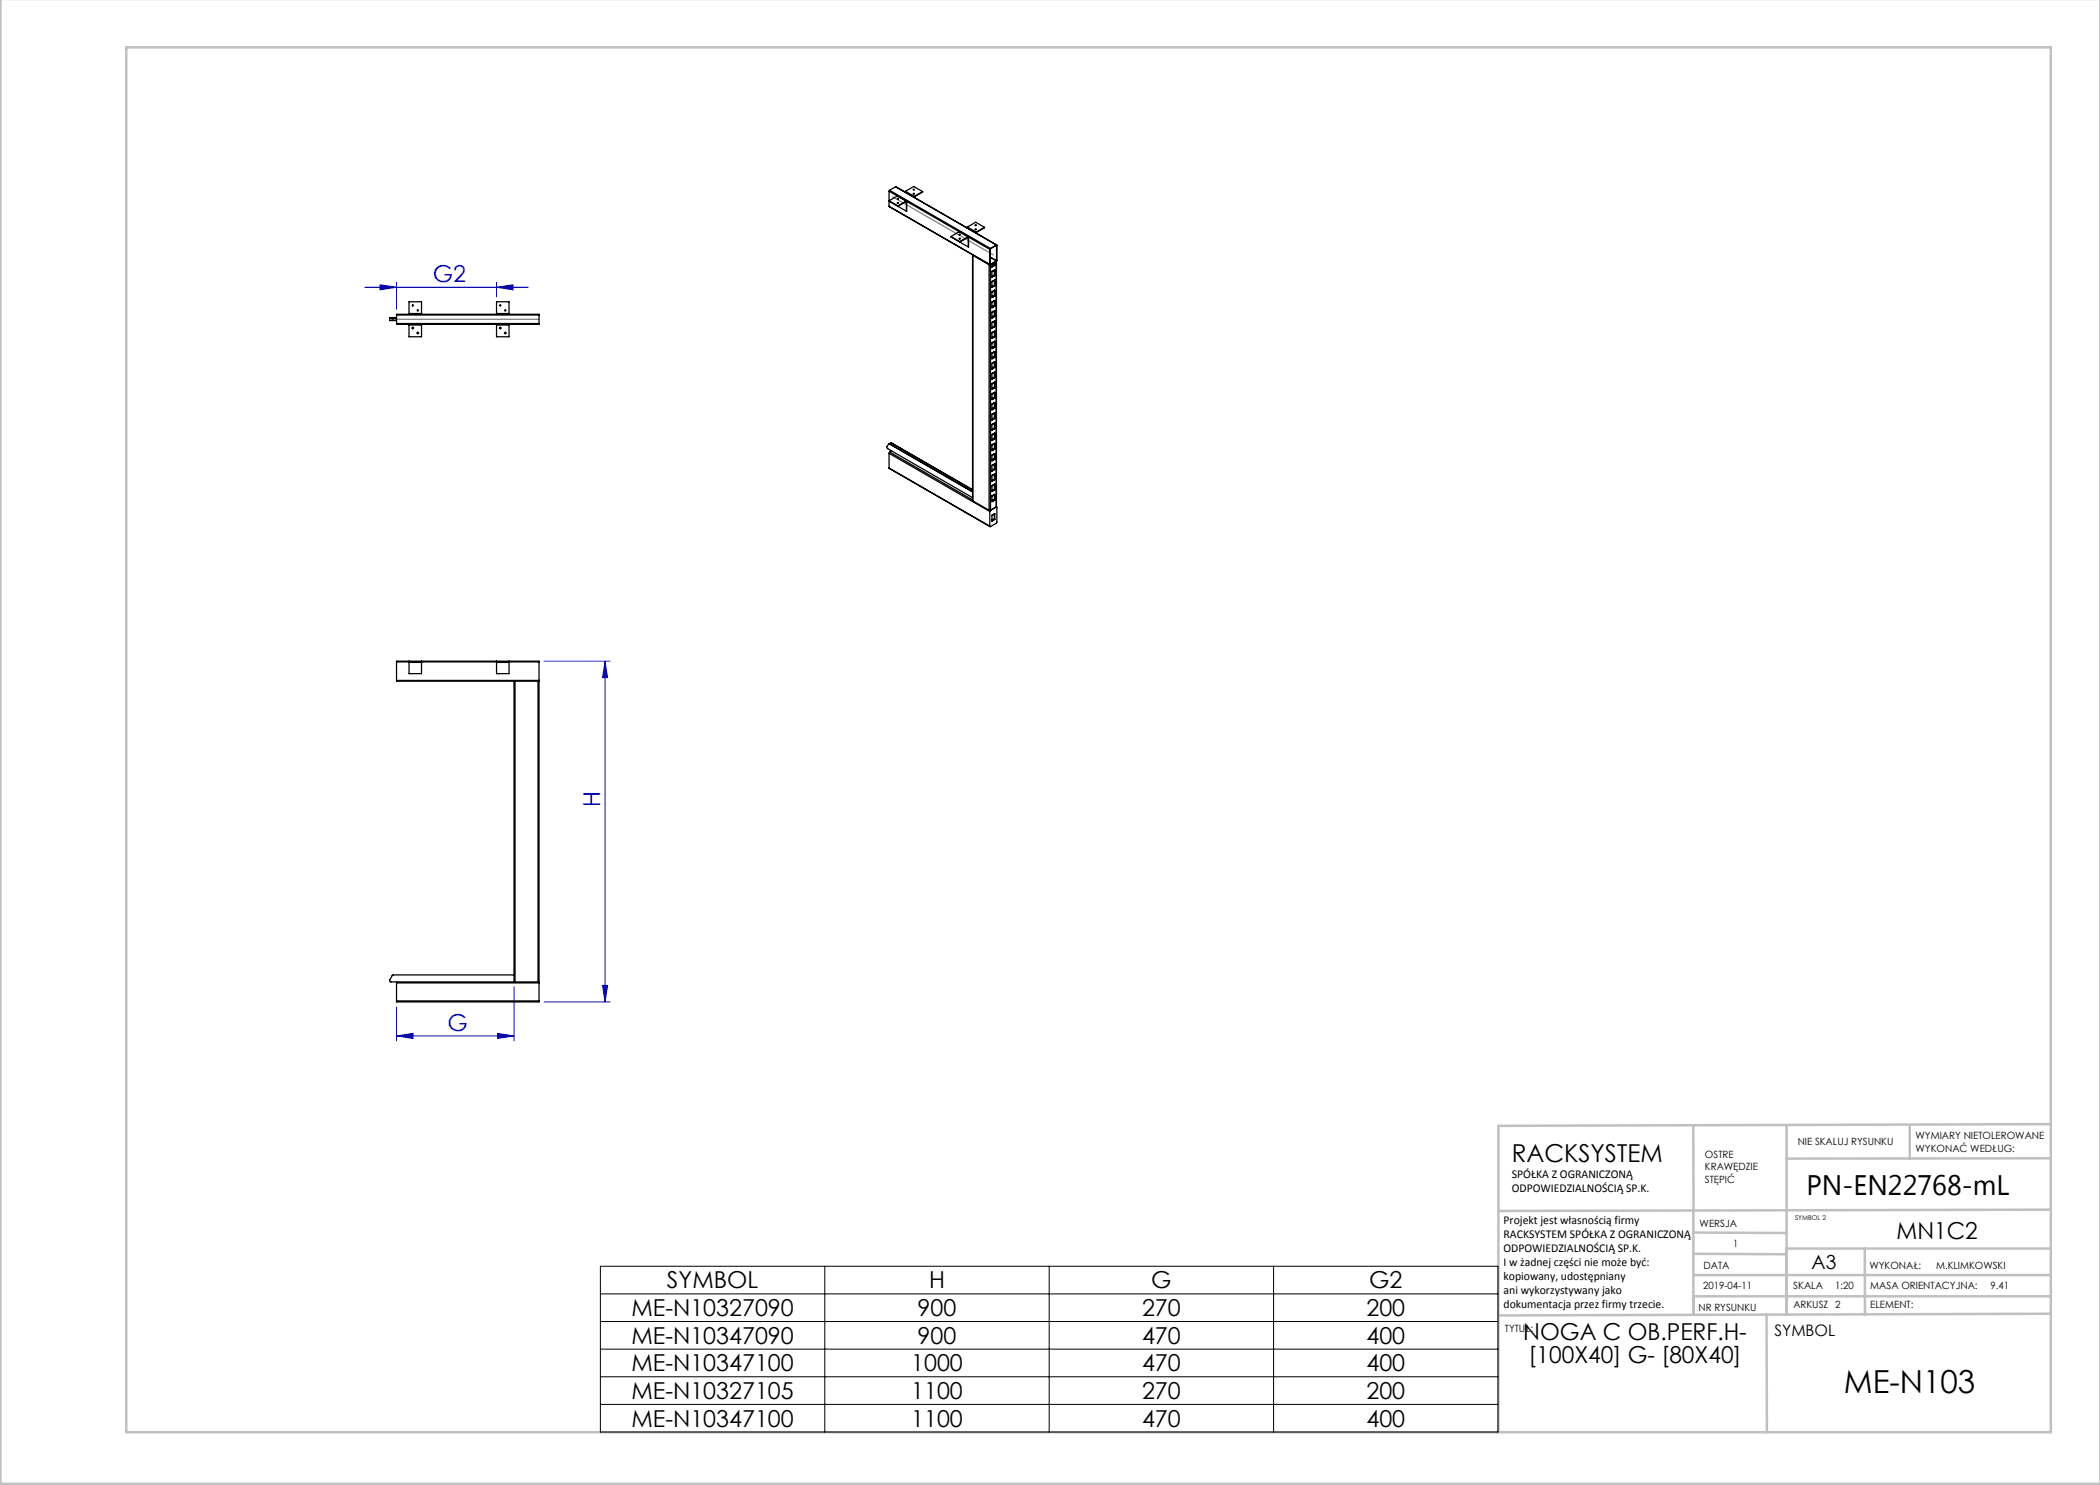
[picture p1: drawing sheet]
<svg xmlns="http://www.w3.org/2000/svg" width="420mm" height="297mm" viewBox="0 0 420 297" stroke-linecap="round" stroke-linejoin="round" font-family="sans-serif">
<g fill="none" stroke="#00f" stroke-width=".2">
<path d="M73 57.5h32.7M76 57l3.3 .5-3.3 .5zM79.3 56.5v5.4M99.3 57.5l3.3-.5v1zM99.3 56.5v2.9M108.8 132.2h13.2M121 132.2v68.2M121 132.2l.5 3.3h-1zM102.8 197.4v10.8M120.5 197.1h1l-.5 3.3zM79.3 207.2l3.3-.5v1zM79.3 201.4v6.8"/>
<path d="M79.3 207.2h23.5M99.5 206.7l3.3 .5-3.3 .5zM108.8 200.4h13.2"/>
</g>
<g fill="none" stroke="#c0c0c0" stroke-width=".5">
<path d="M.1 -.1v296.9h419.9M25.2 9.5h385v276.9h-385zM338.7 225.2v16.9M357.3 225v37.9M382 225.4v6.3M410.1 224.8l-110.4 .4v61.2M410.1 231.7h-52.8M338.7 259.3h71.5M338.7 255h71.5M338.7 250.8l18.6 .1M338.7 246.5l18.6 .1M338.7 242.1v20.9"/>
<path d="M373 249.7v13.2M410.1 241.9l-110.4 .3M410.2 249.7h-52.9v13.2M353.3 262.9l.1 23.5M410.2 262.7l-110.5 .4"/>
</g>
<path d="M178.5 39.3l20.2 11.7M179.6 39.1l1.7 1.1M181 38.3l1.8 1M192 46.3l1.7 1M193.4 45.5l1.7 1M79.3 63.9h28.5M81.8 64.9h2.5M81.8 62.9h2.5M99.3 64.9h2.5M99.3 62.9h2.5" fill="none" stroke="#808080" stroke-width=".25"/>
<g fill="none" stroke="#000" stroke-width=".2">
<path d="M82.3 65.6h.5M82.6 65.4v.4M83.3 66.6h.5M83.6 66.4v.4M99.8 65.6h.5M100.1 65.4v.4M100.8 66.6h.5M101.1 66.4v.4M120.1 253.3h179.5v33.1h-179.5zM120.1 258.8h179.5M165 253.3v33.1M209.8 253.3v33.1"/>
<path d="M254.7 253.3v33.1M120.1 264.3h179.5M120.1 269.8h179.5M120.1 275.4h179.5M120.1 280.9h179.5"/>
</g>
<g fill="#00f">
<path d="M79.3 207.2l3.3-.5v1zM99.5 206.7l3.3 .5-3.3 .5zM76 57l3.3 .5-3.3 .5zM99.3 57.5l3.3-.5v1z"/>
<path d="M120.5 197.1h1l-.5 3.3zM121 132.2l.5 3.3h-1z"/>
</g>
<g fill="none" stroke="#000" stroke-width=".25">
<path d="M177.8 38.2l3.4 2M177.8 38.2v3.1M177.9 38.1l-.1 .1M177.9 38.1l20.2 11.6M179.1 37.4l20.2 11.6M179.1 37.4l-1.2 .7M179.2 37.4h-.1M179.5 39.7l.2 .1zM179.5 39.8h.2M179.5 39.8h.1M181.1 38.3l-.1 .1M181.1 38.3l1.7-1 1.7 1"/>
<path d="M181.1 38.3l1.8 1M182.7 37.9h.2zM182.7 38.7h.2zM182.7 38.8h.1M182.7 38h.1M182.9 39.3l-.1 .1M184.5 38.3l-1.7 1.2M184.5 38.3l-1.6 1M177.8 41.3l20.2 11.7-.2-.1M177.8 40.2l1.8 1.1M177.8 41.3l20.2 11.6M179.5 40.5l.2 .1z"/>
<path d="M179.5 40.6h.2M179.5 41.2l1.8 1M179.5 40.6h.1M179.5 41.2h.1M179.6 41.2v.1M181.2 40.3l.1 .1M181.2 40.3l-1.6 1M181.2 40.2l.1 .1M181.2 40.2l-1.6 1M181.3 40.4v1.8M181.3 40.2l-1.8-1-1.7 1 1.8 1M181.3 40.3l12.3 7.1"/>
<path d="M181.3 40.3v1.9M190.2 47.3l1.7-1 1.8 1.1M190.2 47.3l1.8 1M190.2 47.3l3.4 2.1M191.8 47.7h.3zM191.8 46.9h.3zM191.9 47.8h.1M191.9 46.9h.1M191.9 47.7v.1M191.9 48.4h.1M193.5 45.4l-.1 .1M193.5 45.4l1.7 1"/>
<path d="M193.5 45.4l1.6-1 1.8 1.1M193.5 47.5h.1M193.5 47.5l-1.5 .8M193.6 47.4h.1M193.6 47.4l-1.6 .9M193.6 47.5v1.9M193.7 47.4l4.3 2.5M193.7 47.4l-.1 2M194.5 51l.1 49.2M194.5 51l.1 .1M194.6 51.1l3.2 1.8M194.6 51.1v49.1"/>
<path d="M195 45l.2 .1zM195 45.9h.2zM195 45.9h.2M195 45.1h.2M195.2 46.4l-.1 .2M196.9 45.5l-1.7 1.1M196.9 45.5l-1.7 .9M197.8 52.9v49.2M198 52.9l.1 .1M198 49.9v3M198 52.9h.1M198 51.4l1.3 .7"/>
<path d="M198 51.5l1.3 .7M198.1 53v49.1M198.1 49.7l1.3-.7v3.1l-1.3 .9M198.1 49.7l-.1 .2M198.4 52.8v.6M198.4 53.4h.1M198.4 55.4h.1M198.4 57.4v.1M198.4 59.5h.1M198.4 57.5h.1M198.5 53.2l.1 .1M198.5 53.2l-.1 .1"/>
<path d="M198.5 55.3h.1M198.5 55.3h-.1M198.5 57.3l.1 .1M198.5 57.3l-.1 .1M198.5 59.4h.1M198.5 59.4h-.1M198.5 53.2h.1M198.5 55.2v.1M198.5 57.2l.1-.1 .2 .1M198.5 57.2v.1M198.5 59.3v.1M198.5 55.2h.1"/>
<path d="M198.5 57.2h.1M198.5 59.3h.1M198.5 57.2l.1 .1M198.6 59.4l-.2 .1M198.6 57.4l-.2 .1M198.6 55.3l-.2 .1M198.6 53.3l-.2 .1M198.6 54.2h.1M198.6 56.2h.1M198.6 58.2v.1M198.6 58.2l-.2 .2v1.1M198.6 59.3v.1"/>
<path d="M198.6 56.2l-.2 .1v1.1M198.6 57.3v.1M198.6 54.2l-.2 .1v1.1M198.6 55.2v.1M198.6 53.2v.1M198.6 53.2h.1M198.6 55.2h.1M198.6 57.3h.1M198.6 59.3h.1M198.7 55.1l-.2 .1M198.7 59.2l-.2 .1M198.7 59.3h-.1"/>
<path d="M198.7 59.3h.1M198.7 57.2l-.1 .1M198.7 57.2h.1M198.7 55.2h-.1M198.7 55.2h.1M198.7 53.1l-.1 .1M198.7 53.1l.1 .1M198.7 53.1h.1M198.9 53l-.4 .2M198.9 53v.1M198.9 55.1l-.2 .1M198.9 55.1h.1"/>
<path d="M198.9 57.1v.1M198.9 57.1l-.2 .1M198.9 59.2h-.2M198.9 59.2h.1M198.9 53h.1M198.9 55v.1M198.9 57.1h.1M198.9 59.1v.1M198.9 52.5v.5M198.9 54v1M198.9 56v1.1M198.9 58.1v1"/>
<path d="M198.9 55l.1 .1M198.9 59.1l.1 .1M198.9 58.1h.1M198.9 58.1l-.3 .1M198.9 56h.1M198.9 56l-.3 .2M198.9 54h.1M198.9 54l-.3 .2M198.9 59.2l-.1 .1M198.9 57.2h-.1M198.9 55.1l-.1 .1M198.9 53.1l-.1 .1"/>
<path d="M199 59.2h-.1M199 57.1l-.1 .1M199 55.1h-.1M199 53h.1M199 53v-.6l.2-.1v49.1M199 54v1.1M199 56v1.1M199 58.1v1.1M199.3 49.1h.1M199.3 49.1l-1.3 .7v3.1M199.3 52.2l-1.2 .7M199.3 52.2l-.1 49.2"/>
<path d="M199.3 52.1v.1M199.3 49.1v3M78 63.6h.1M78 64.1h.1M78 63.6h.4M78 64.1h.4M78.4 63.6h.3M78.4 64.1h.3M78.4 63.6h.1M78.4 64.1h.1M78.7 63.6h.6M78.7 63.6h.1"/>
<path d="M78.7 64.1h.1M78.7 64.1h.6M79.3 63v-.1h28.5v.1M79.3 64.7v.2h28.5v-.2M79.3 63v1.7M79.3 63h28.5M79.3 64.7h28.5M81.8 64.9v.1M81.8 62.7v.2M81.8 62.7v-2.3h2.5v2.3M81.8 65v2.4h2.5v-2.4M81.8 65h2.5"/>
<path d="M81.8 62.7h2.5M84.3 64.9v.1M84.3 62.7v.2M99.3 62.7v.2M99.3 64.9v.1M99.3 62.7v-2.3h2.5v2.3M99.3 65v2.4h2.5v-2.4M99.3 65h2.5M99.3 62.7h2.5M101.8 62.7v.2M101.8 64.9v.1M107.8 63v1.7"/>
<path d="M198.4 75.8h.1M198.4 73.8h.1M198.4 63.6h.1M198.4 61.5h.1M198.4 64.5v1.1M198.4 76.8v1.1M198.4 65.6h.1M198.4 67.6v.1M198.4 69.7h.1M198.4 71.7h.1M198.4 77.9h.1M198.4 79.9h.1"/>
<path d="M198.4 67.7h.1M198.4 76.8h.1M198.4 64.5h.1M198.5 61.4h.1M198.5 61.4l-.1 .1M198.5 63.4l.1 .1M198.5 63.4l-.1 .1M198.5 65.5h.1M198.5 65.5l-.1 .1M198.5 67.5l.1 .1M198.5 67.5l-.1 .1M198.5 69.6h.1"/>
<path d="M198.5 69.6h-.1M198.5 71.6l.1 .1M198.5 71.6l-.1 .1M198.5 73.7h.1M198.5 73.7h-.1M198.5 75.7h.1M198.5 75.7l-.1 .1M198.5 77.7l.1 .1M198.5 77.7l-.1 .1M198.5 79.8h.1M198.5 79.8h-.1M198.5 61.3v.1"/>
<path d="M198.5 63.4l.1-.1 .2 .1M198.5 63.4h.1M198.5 65.4v.1M198.5 67.4v.1M198.5 69.5l.1-.1 .2 .1M198.5 69.5v.1M198.5 71.5v.1M198.5 73.6v.1M198.5 75.6l.1-.1 .2 .1M198.5 75.6v.1M198.5 77.7h.1M198.5 79.7l.1-.1 .2 .1"/>
<path d="M198.5 79.7v.1M198.5 61.3h.1M198.5 65.4h.1M198.5 67.4h.1M198.5 69.5h.1M198.5 73.6h.1M198.5 75.6h.1M198.5 77.6v.1M198.5 79.7h.1M198.5 61.3l.1 .1M198.5 67.4l.1 .1M198.5 71.5l.1 .1"/>
<path d="M198.5 77.6l.1 .1M198.6 79.8l-.2 .1M198.6 77.8l-.2 .1M198.6 75.7l-.2 .1M198.6 73.7l-.2 .1M198.6 71.7h-.2M198.6 69.6l-.2 .1M198.6 67.6l-.2 .1M198.6 65.5l-.2 .1M198.6 63.5l-.2 .1M198.6 61.4l-.2 .1M198.6 60.3h.1"/>
<path d="M198.6 62.3v.1M198.6 64.4h.1M198.6 66.4h.1M198.6 68.5h.1M198.6 70.5h.1M198.6 72.5v.1M198.6 74.6h.1M198.6 76.6h.1M198.6 78.7h.1M198.6 78.6l-.2 .2v1.1M198.6 79.7v.1M198.6 77.7v.1"/>
<path d="M198.6 75.7h.1M198.6 73.6v.1M198.6 70.5l-.2 .1v1.1M198.6 71.6v.1M198.6 68.4l-.2 .2v1.1M198.6 69.5v.1M198.6 66.4l-.2 .2v1M198.6 67.5v.1M198.6 65.4v.1M198.6 63.4v.1M198.6 60.3l-.2 .1v1.1M198.6 61.4h.1"/>
<path d="M198.6 63.4h.1M198.6 65.4h.1M198.6 67.5h.1M198.6 71.6h.1M198.6 73.6h.1M198.6 75.6v.1M198.6 77.7h.1M198.6 79.7h.1M198.6 76.6l-.2 .1M198.6 64.4l-.2 .1M198.7 61.3h-.2M198.7 67.4h-.2"/>
<path d="M198.7 71.5h-.2M198.7 73.5l-.2 .1M198.7 79.7h-.1M198.7 79.7h.1M198.7 77.6l-.1 .1M198.7 77.6l.1 .1M198.7 75.6h-.1M198.7 75.6h.1M198.7 73.5l-.1 .1M198.7 73.5l.1 .1M198.7 71.5l-.1 .1M198.7 71.5h.1"/>
<path d="M198.7 69.5h-.1M198.7 69.5h.1M198.7 67.4l-.1 .1M198.7 67.4l.1 .1M198.7 65.4h-.1M198.7 65.4h.1M198.7 63.3l-.1 .1M198.7 63.3l.1 .1M198.7 61.3l-.1 .1M198.7 61.3h.1M198.7 63.3h.1M198.7 67.4h.1"/>
<path d="M198.7 73.5h.1M198.7 77.6h.1M198.9 65.3l-.4 .1M198.9 77.5l-.4 .1M198.9 61.2h.1M198.9 61.2l-.2 .1M198.9 63.2v.1M198.9 63.2l-.2 .1M198.9 65.3h.1M198.9 67.3v.1M198.9 67.3l-.2 .1M198.9 69.4h.1"/>
<path d="M198.9 69.4h-.2M198.9 71.4h.1M198.9 71.4l-.2 .1M198.9 73.4v.1M198.9 73.4l-.2 .1M198.9 75.5h.1M198.9 75.5l-.2 .1M198.9 77.5v.1M198.9 79.6h.1M198.9 79.6l-.2 .1M198.9 63.2h.1M198.9 65.2v.1"/>
<path d="M198.9 67.3h.1M198.9 69.3v.1M198.9 73.4h.1M198.9 75.4v.1M198.9 77.5h.1M198.9 79.5v.1M198.9 60.1v1.1M198.9 62.2v1M198.9 64.2v1M198.9 66.2v1.1M198.9 68.3v1M198.9 70.3v1.1"/>
<path d="M198.9 72.4v1M198.9 74.4v1M198.9 76.5v1M198.9 78.5v1M198.9 65.2l.1 .1M198.9 69.3l.1 .1M198.9 75.4l.1 .1M198.9 79.5l.1 .1M198.9 78.5h.1M198.9 78.5l-.3 .1M198.9 76.4h.1M198.9 76.4l-.3 .2"/>
<path d="M198.9 74.4h.1M198.9 74.4l-.5 .3v1.1M198.9 72.3h.1M198.9 72.3l-.5 .4v1.1M198.9 70.3h.1M198.9 70.3l-.3 .2M198.9 68.3h.1M198.9 68.3l-.3 .1M198.9 66.2h.1M198.9 66.2l-.3 .2M198.9 64.2h.1M198.9 64.2l-.3 .2"/>
<path d="M198.9 62.1h.1M198.9 62.1l-.5 .4v1.1M198.9 60.1h.1M198.9 60.1l-.3 .2M198.9 79.6l-.1 .1M198.9 77.6l-.1 .1M198.9 75.5l-.1 .1M198.9 73.5l-.1 .1M198.9 71.4l-.1 .1M198.9 69.4l-.1 .1M198.9 67.4l-.1 .1M198.9 65.3l-.1 .1"/>
<path d="M198.9 63.3l-.1 .1M198.9 61.2l-.1 .1M198.9 62.1l.1 .1M198.9 72.3l.1 .1M199 79.6h-.1M199 77.5h.1M199 75.5h-.1M199 73.4l-.1 .1M199 71.4h-.1M199 69.4h-.1M199 67.3l-.1 .1M199 65.3h.1"/>
<path d="M199 63.2l-.1 .1M199 61.2h-.1M199 60.1v1.1M199 62.2v1M199 64.2v1.1M199 66.2v1.1M199 68.3v1.1M199 70.3v1.1M199 72.4v1M199 74.4v1.1M199 76.4v1.1M199 78.5v1.1"/>
<path d="M177.8 88.8h.1M177.8 93.6l20.2 11.7M177.8 90.7v2.9M177.8 90.7l20.2 11.6M177.8 93.6l20.2 11.6M177.9 88.8h-.2l-.3 .6 .1 .3 17 9.8M177.9 88.8l16.6 9.6M178 90.4l-.2 .3M178 90.4l16.5 9.6M178.1 88.6h.1M178.2 88.6l-.2 .2M178.2 88.6l16.3 9.4"/>
<path d="M178.3 90.2l-.3 .2M198.4 98.3h.1M198.4 88.1h.1M198.4 86h.1M198.4 99.2v1.1M198.4 81.9v.1M198.4 84h.1M198.4 90.1h.1M198.4 92.1v.1M198.4 94.2h.1M198.4 96.2h.1M198.4 92.2h.1"/>
<path d="M198.4 82h.1M198.4 99.2h.1M198.5 81.8l.1 .1M198.5 81.8l-.1 .1M198.5 83.9h.1M198.5 83.9h-.1M198.5 85.9h.1M198.5 85.9l-.1 .1M198.5 87.9l.1 .1M198.5 87.9l-.1 .1M198.5 90h.1M198.5 90h-.1"/>
<path d="M198.5 92l.1 .1M198.5 92l-.1 .1M198.5 94.1h.1M198.5 94.1h-.1M198.5 96.1l.1 .1M198.5 96.1l-.1 .1M198.5 98.2h.1M198.5 98.2h-.1M198.5 81.7v.1M198.5 83.8v.1M198.5 85.8v.1M198.5 87.9l.1-.1 .2 .1"/>
<path d="M198.5 87.9h.1M198.5 89.9v.1M198.5 91.9l.1-.1 .2 .1M198.5 91.9v.1M198.5 94v.1M198.5 96v.1M198.5 98.1v.1M198.5 81.7h.1M198.5 83.8h.1M198.5 85.8h.1M198.5 89.9h.1M198.5 91.9h.1"/>
<path d="M198.5 94h.1M198.5 96h.1M198.5 98.1h.1M198.5 81.7l.1 .1M198.5 85.8l.1 .1M198.5 91.9l.1 .1M198.5 96l.1 .1M198.6 98.2l-.2 .1M198.6 96.2h-.2M198.6 94.1l-.2 .1M198.6 92.1l-.2 .1M198.6 90l-.2 .1"/>
<path d="M198.6 88l-.2 .1M198.6 85.9l-.2 .1M198.6 83.9l-.2 .1M198.6 81.9l-.2 .1M198.6 80.7h.1M198.6 82.7v.1M198.6 84.8h.1M198.6 86.8h.1M198.6 88.9h.1M198.6 90.9h.1M198.6 93h.1M198.6 95h.1"/>
<path d="M198.6 97v.1M198.6 99.1h.1M198.6 98.1v.1M198.6 95l-.2 .1v1.1M198.6 96.1v.1M198.6 92.9l-.2 .2v1.1M198.6 94v.1M198.6 90.9l-.2 .2v1M198.6 92v.1M198.6 88.9l-.2 .1v1.1M198.6 89.9v.1M198.6 87.9v.1"/>
<path d="M198.6 85.9h.1M198.6 82.7l-.2 .2v1.1M198.6 83.8v.1M198.6 80.7l-.2 .1v1.1M198.6 81.8v.1M198.6 99.1l-.2 .1M198.6 81.8h.1M198.6 83.8h.1M198.6 87.9h.1M198.6 89.9h.1M198.6 92h.1M198.6 94h.1"/>
<path d="M198.6 96.1h.1M198.6 98.1h.1M198.7 81.7h-.2M198.7 83.7l-.2 .1M198.7 93.9l-.2 .1M198.7 96h-.2M198.7 98l-.1 .1M198.7 98l.1 .1M198.7 96l-.1 .1M198.7 96h.1M198.7 94h-.1M198.7 94h.1"/>
<path d="M198.7 91.9l-.1 .1M198.7 91.9h.1M198.7 89.9h-.1M198.7 89.9h.1M198.7 87.8l-.1 .1M198.7 87.8l.1 .1M198.7 85.8l-.1 .1M198.7 85.8h.1M198.7 83.8h-.1M198.7 83.8h.1M198.7 81.7l-.1 .1M198.7 81.7h.1"/>
<path d="M198.7 87.8h.1M198.7 98h.1M198.9 85.7l-.4 .1M198.9 89.8l-.4 .1M198.9 97.9l-.4 .2M198.9 100l-.4 .1M198.9 81.6v.1M198.9 81.6l-.2 .1M198.9 83.7h.1M198.9 83.7h-.2M198.9 85.7h.1M198.9 87.7v.1"/>
<path d="M198.9 87.7l-.2 .1M198.9 89.8h.1M198.9 91.8l-.2 .1M198.9 91.8v.1M198.9 93.9h-.2M198.9 93.9h.1M198.9 95.9l-.2 .1M198.9 95.9h.1M198.9 97.9v.1M198.9 100h.1M198.9 81.6h.1M198.9 83.6v.1"/>
<path d="M198.9 87.7h.1M198.9 89.7v.1M198.9 91.8h.1M198.9 93.8v.1M198.9 97.9h.1M198.9 99.9v.1M198.9 80.5v1.1M198.9 82.6v1M198.9 84.6v1.1M198.9 86.7v1M198.9 88.7v1M198.9 90.7v1.1"/>
<path d="M198.9 92.8v1M198.9 94.8v1.1M198.9 96.9v1M198.9 98.9v1M198.9 83.6l.1 .1M198.9 89.7l.1 .1M198.9 93.8l.1 .1M198.9 99.9l.1 .1M198.9 98.9h.1M198.9 98.9l-.3 .2M198.9 96.8h.1M198.9 96.8l-.5 .4v1.1"/>
<path d="M198.9 94.8h.1M198.9 94.8l-.3 .2M198.9 92.8h.1M198.9 92.8l-.3 .1M198.9 90.7h.1M198.9 90.7l-.3 .2M198.9 88.7h.1M198.9 88.7l-.3 .2M198.9 86.6h.1M198.9 86.6l-.5 .4v1.1M198.9 84.6h.1M198.9 84.6l-.5 .3v1.1"/>
<path d="M198.9 82.6h.1M198.9 82.6l-.3 .1M198.9 80.5h.1M198.9 80.5l-.3 .2M198.9 98l-.1 .1M198.9 95.9l-.1 .1M198.9 93.9l-.1 .1M198.9 91.9h-.1M198.9 89.8l-.1 .1M198.9 87.8l-.1 .1M198.9 85.7l-.1 .1M198.9 83.7l-.1 .1"/>
<path d="M198.9 81.7h-.1M198.9 96.8l.1 .1M199 100h-.1M199 97.9l-.1 .1M199 95.9h-.1M199 93.9h-.1M199 91.8l-.1 .1M199 89.8h.1M199 87.7l-.1 .1M199 85.7h-.1M199 83.7h-.1M199 81.6l-.1 .1"/>
<path d="M199 80.5v1.1M199 82.6v1.1M199 84.6v1.1M199 86.6v1.1M199 88.7v1.1M199 90.7v1.1M199 92.8v1.1M199 94.8v1.1M199 96.9v1M199 98.9v1.1M194.6 100.2l3.2 1.9M197.8 102.1h.3"/>
<path d="M198 102.3v2.9M198.1 102.1l-.1 .2M198.4 104.2h.1M198.4 100.3h.1M198.4 103.9l.1 .1M198.4 104.1h.1M198.5 100.2h.1M198.5 100.2l-.1 .1M198.5 104.1h.1M198.5 104.1h-.1M198.5 100.1v.1M198.5 104v.1"/>
<path d="M198.5 100.1h.1M198.5 104h.1M198.6 100.2l-.2 .1M198.6 104.1l-.2 .1M198.6 102.9v.1M198.6 100.1v.1M198.6 104v.1M198.6 100.1h.1M198.6 104h.1M198.7 100.1h-.1M198.7 100.1h.1M198.7 103.9l-.1 .1"/>
<path d="M198.7 103.9l.1 .1M198.7 103.9h.1M198.9 103.8l-.4 .2M198.9 103.8v.1M198.9 103.8h.1M198.9 102.8v1M198.9 102.7h.1M198.9 102.7l-.5 .4v1.1M198.9 102.7l.1 .1M198.9 100l-.1 .1M198.9 103.9l-.1 .1M199 103.8l-.1 .1"/>
<path d="M199 102.8v1M199.2 101.4l.2 .1v3l-1.3 .8-.1-.1M199.2 101.4l-1.1 .7M199.3 101.4h.1M79.3 132.4v-.2h28.5v.2M79.3 136.1v.1h23.5M79.3 136.1h28.5M79.3 132.4v3.7M79.3 132.4h2.5M81.8 132.3v.2M81.8 132.3h2.5M81.8 132.2v.1"/>
<path d="M81.8 132.5v2.2h2.5v-2.2M81.8 132.5h2.5M84.3 132.3v.2M84.3 132.2v.1M84.3 132.4h15M99.3 132.3v.2M99.3 132.3h2.5M99.3 132.5h2.5M99.3 132.5v2.2h2.5v-2.2M99.3 132.2v.1M101.8 132.3v.2M101.8 132.2v.1"/>
<path d="M101.8 132.4h6M102.8 136.2v60.2M102.8 136.2h.2M103 136.2h4.6M103 136.2v60.2M107.6 136.2h.2M107.6 136.2v60.2M107.8 136.2h.1M107.8 136.1v.1M107.8 132.4v3.7M107.8 136.2v60.2M79.3 196.4v.2"/>
<path d="M79.3 196.6v3.6M79.3 196.6h28.5M102.8 195h-24.1l-.2 .1-.6 1 .3 .3h24.6M102.8 196.4h.2M103 196.4h4.6M107.6 196.4h.2M107.8 196.4v.2M107.8 196.6v3.6M79.3 200.2v.2h28.5v-.2M79.3 200.2h28.5"/>
<circle cx="82.6" cy="65.6" r=".11"/>
<circle cx="82.6" cy="61.1" r=".11"/>
<circle cx="83.6" cy="62.1" r=".11"/>
<circle cx="83.6" cy="66.6" r=".11"/>
<circle cx="100.1" cy="65.6" r=".11"/>
<circle cx="100.1" cy="61.1" r=".11"/>
<circle cx="101.1" cy="66.6" r=".11"/>
<circle cx="101.1" cy="62.1" r=".11"/>
</g>
<text font-size="6.3" x="368.8" y="278.5">ME-N103</text>
<text font-size="5.6" x="361.3" y="239.1">PN-EN22768-mL</text>
<text font-size="4.9" x="302.4" y="232.4">RACKSYSTEM</text>
<g font-size="4.7" fill="#00f">
<text x="86.6" y="56.4">G2</text>
<text x="120" y="161.5" transform="rotate(-90 120 161.5)">H</text>
<text x="89.5" y="206.2">G</text>
</g>
<g font-size="4.7">
<text x="379.3" y="247.8">MN1C2</text>
<text x="133.4" y="257.7">SYMBOL</text>
<text x="185.8" y="257.7">H</text>
<text x="230.2" y="257.7">G</text>
<text x="273.8" y="257.7">G2</text>
<text x="126.3" y="263.2">ME-N10327090</text>
<text x="183.5" y="263.2">900</text>
<text x="228.4" y="263.2">270</text>
<text x="273.3" y="263.2">200</text>
<text x="126.3" y="268.7">ME-N10347090</text>
<text x="183.5" y="268.7">900</text>
<text x="228.4" y="268.7">470</text>
<text x="273.3" y="268.7">400</text>
<text x="304.7" y="268.1">NOGA C OB.PERF.H-</text>
<text x="126.3" y="274.3">ME-N10347100</text>
<text x="182.2" y="274.3">1000</text>
<text x="228.4" y="274.3">470</text>
<text x="273.3" y="274.3">400</text>
<text x="305.7" y="272.6">[100X40] G- [80X40]</text>
<text x="126.3" y="279.8">ME-N10327105</text>
<text x="182.2" y="279.8">1100</text>
<text x="228.4" y="279.8">270</text>
<text x="273.3" y="279.8">200</text>
<text x="126.3" y="285.3">ME-N10347100</text>
<text x="182.2" y="285.3">1100</text>
<text x="228.4" y="285.3">470</text>
<text x="273.3" y="285.3">400</text>
</g>
<text font-size="3.9" x="362.3" y="253.8">A3</text>
<text font-size="3.2" x="354.9" y="267.2">SYMBOL</text>
<g font-size="2.4">
<text x="302.4" y="235.6">SPÓŁKA Z OGRANICZONĄ</text>
<text x="302.4" y="238.4">ODPOWIEDZIALNOŚCIĄ SP.K.</text>
<text x="300.7" y="244.7">Projekt jest własnością firmy</text>
<text x="300.7" y="247.5">RACKSYSTEM SPÓŁKA Z OGRANICZONĄ</text>
<text x="300.7" y="250.3">ODPOWIEDZIALNOŚCIĄ SP.K.</text>
<text x="300.7" y="253.1">I w żadnej części nie może być:</text>
<text x="300.7" y="256">kopiowany, udostępniany</text>
<text x="300.7" y="258.8">ani wykorzystywany jako</text>
<text x="300.7" y="261.6">dokumentacja przez firmy trzecie.</text>
</g>
<g font-size="2">
<text x="383.1" y="227.9">WYMIARY NIETOLEROWANE</text>
<text x="341" y="231.6">OSTRE</text>
<text x="359.5" y="228.9">NIE SKALUJ RYSUNKU</text>
<text x="383.1" y="230.4">WYKONAĆ WEDŁUG:</text>
<text x="341" y="234.1">KRAWĘDZIE</text>
<text x="341" y="236.6">STĘPIĆ</text>
<text x="339.9" y="245.4">WERSJA</text>
<text x="346.6" y="249.5">1</text>
<text x="340.6" y="257.7">2019-04-11</text>
<text x="340.7" y="253.8">DATA</text>
<text x="358.7" y="257.7">SKALA</text>
<text x="367" y="257.7">1:20</text>
<text x="373.9" y="253.8">WYKONAŁ:</text>
<text x="374.1" y="257.7">MASA ORIENTACYJNA:</text>
<text x="387.2" y="253.8">M.KLIMKOWSKI</text>
<text x="398.1" y="257.7">9.41</text>
<text x="339.7" y="262.3">NR RYSUNKU</text>
<text x="358.7" y="261.7">ARKUSZ 2</text>
<text x="374.1" y="261.7">ELEMENT:</text>
<text x="301" y="266.4">TYTUŁ:</text>
</g>
<text font-size="1.3" x="359" y="244">SYMBOL 2</text>
</svg>
